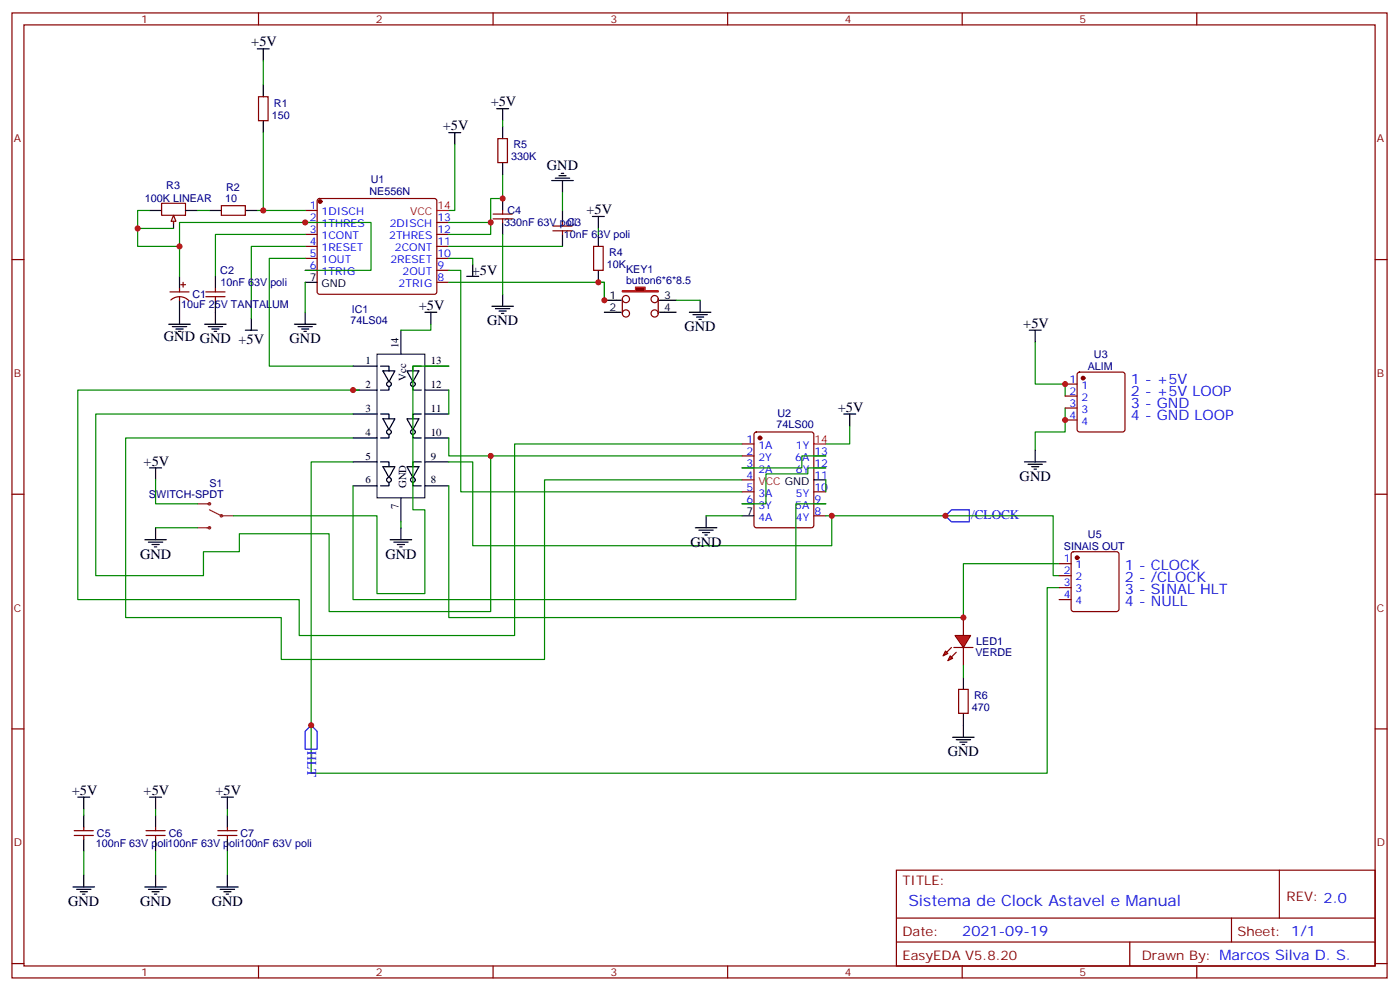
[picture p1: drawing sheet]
<svg xmlns="http://www.w3.org/2000/svg" width="413mm" height="292mm" viewBox="0 0 413 292" stroke-linecap="round" stroke-linejoin="round" font-family="sans-serif">
<g fill="none" stroke="#870000" stroke-width=".35">
<path d="M3.5 3.8h405.4v284.3h-405.4zM7.1 7.3h398.2v277.3h-398.2zM76.2 3.8v3.5M145.3 3.8v3.5M214.5 3.8v3.5M283.6 3.8v3.5M352.8 3.8v3.5M76.2 28.5h2.8v7.1h-2.8zM47.6 59.9h7.1v3.5h-7.1zM93.7 58.7l.5-.2h33.9l.5 .2 .2 .5v26.8l-.3 .5-.4 .2h-33.9l-.5-.2-.2-.5v-26.8zM3.5 76.5h3.6M51.2 64.1v1.8"/>
<path d="M65.3 60.6h7v2.8h-7zM90 62h3.5M90 65.5h3.5M90 69.1h3.5M90 72.6h3.5M90 76.1h3.5M90 79.7h3.5M128.8 65.5h3.5M128.8 69.1h3.5M128.8 72.6h3.5M128.8 76.1h3.5M128.8 79.7h3.5"/>
<path d="M405.3 76.5h3.6M128.8 83.2h3.5M3.5 145.6h3.6M405.3 145.6h3.6M3.5 214.8h3.6M405.3 214.8h3.6M264.2 256.4h141.1v28.2h-141.1zM377.1 256.4v14.1M264.2 270.5h141.1M264.2 277.6h141.1M333 277.6v7M363 270.5v7.1"/>
<path d="M3.5 283.9h3.6M76.2 284.6v3.5M145.3 284.6v3.5M214.5 284.6v3.5M283.6 284.6v3.5M352.8 284.6v3.5M405.3 283.9h3.6"/>
</g>
<circle cx="94.4" cy="59.4" r=".53" fill="#870000" stroke="#870000" stroke-width=".35"/>
<g fill="none" stroke="#000" stroke-width=".35">
<path d="M75.8 14.4h3.6M77.6 14.4v3.5M77.6 25v3.5M77.6 35.6v3.5M132.3 39.1h3.5M134.1 39.1v3.5M44.1 62h3.5M51.2 63.8v3.5M54.7 62h3.5M61.7 62h3.6M72.3 62h3.5M72.3 97.3h3.5"/>
<path d="M74.1 93.8v3.5M90 83.2h3.5"/>
</g>
<path d="M128.8 62h3.5" fill="none" stroke="#f00" stroke-width=".35"/>
<path d="M77.6 17.9v7.1M77.6 39.1v22.9h12.4M134.1 42.6v19.4h-1.8M75.8 62h1.8M90 72.6h-15.9v21.2" fill="none" stroke="#008700" stroke-width=".35"/>
<path d="M51.2 63.4l.7 1.8h-1.5z" fill="#f0f0f0" stroke="#870000" stroke-width=".35"/>
<g fill="none" stroke="#008700" stroke-width=".35">
<path d="M148.2 35.6v1.7M148.2 51.4v7.1h-3.6v10.6h-12.3M165.8 56.7v5.3M40.6 67.3h10.6M44.1 62h-3.5v10.6h12.3v-7.1h56.5v14.2h-19.4M52.9 72.6v8.8M58.2 62h3.5M90 69.1h-26.5v12.3M90 76.1h-10.6v31.8h24.7M132.3 76.1h7v1.8M132.3 72.6h33.5M132.3 65.5h12.3"/>
<path d="M148.2 69.1v17.6M176.4 67.3v1.8M90 83.2v8.8M132.3 83.2h45.9v5.3M45.9 141.4v7h12.3M45.9 155.5h12.3"/>
</g>
<g fill="none" stroke="#000" stroke-width=".35">
<path d="M146.4 32h3.5M148.2 32v3.6M148.2 37.3v3.6M148.2 47.9v3.5M148.2 58.5v3.5M162.6 53.2h6.4M163.7 52.5h4.2M164.7 51.8h2.2M165.5 51.1h.7M165.8 53.2v3.5M139.3 77.9v3.5M148.2 65.5v3.6"/>
<path d="M165.8 62v3.5M165.8 69.1v3.5M174.6 63.8h3.6M176.4 63.8v3.5M176.4 69.1v3.5M176.4 79.7v3.5M49.7 95.5h6.4M50.8 96.2h4.2M51.9 96.9h2.1M52.6 97.6h.7M52.9 81.4v3.5M52.9 88.5v7"/>
<path d="M60.3 95.5h6.4M61.4 96.2h4.2M62.4 96.9h2.2M63.1 97.6h.8M63.5 81.4v3.5M63.5 88.5v7M86.8 95.5h6.3M87.8 96.2h4.3M88.9 96.9h2.1M89.6 97.6h.7M90 92v3.5M137.6 81.4h3.5"/>
<path d="M145 90.2h6.3M146 90.9h4.3M147.1 91.7h2.1M147.8 92.4h.7M148.2 86.7v3.5M44.1 137.9h3.5M45.9 137.9v3.5M42.7 159h6.3M43.7 159.7h4.3M45.9 155.5v3.5M44.8 160.4h2.1M45.5 161.1h.7"/>
</g>
<g fill="none" stroke="#870000" stroke-width=".35">
<path d="M146.8 40.9h2.8v7h-2.8zM145.3 63.1h5.7M145.3 64.5h5.7M148.2 62v1.1M148.2 64.5v1M163 66.6h5.6M163 68h5.6M165.8 65.5v1.1M165.8 68v1.1M175 72.6h2.8v7.1h-2.8zM50.1 86h5.6M50.4 88.4a3.8 3.8 0 0 1 5.2 .2"/>
<path d="M52.9 84.9v1.1M52.9 87.4v1.1M53.3 83.9h1.4M54 83.2v1.4M60.7 86h5.6M60.7 87.4h5.6M63.5 84.9v1.1M63.5 87.4v1.1"/>
</g>
<g fill="none" stroke="#8c2424" stroke-width=".35">
<path d="M58.2 155.5h3.5M58.2 148.4h3.5M61.7 150.2l3.6 1.8h3.5"/>
<circle cx="61.7" cy="148.4" r=".35"/>
<circle cx="61.7" cy="155.5" r=".35"/>
<circle cx="65.3" cy="152" r=".35"/>
</g>
<path d="M111.1 104.4h14.1v42.3h-14.1z" fill="#fff" stroke="#000" stroke-width=".29"/>
<g fill="none" stroke="#000" stroke-width=".35">
<path d="M118.2 97.3v7.1M104.1 114.9h7M104.1 107.9h7M112.2 107.9h2.5v1.4M112.9 109.3h3.5l-1.7 3.2zM114.7 113.9v1h-2.5M119.9 109.3h3.6l-1.8 3.2zM121.7 113.9v1h2.5M124.2 107.9h-2.5v1.4M125.2 114.9h7.1M125.2 107.9h7.1M104.1 122h7"/>
<path d="M104.1 129h7M104.1 136.1h7M112.2 122h2.5v1.4M112.2 136.1h2.5v1.4M112.9 123.4h3.5l-1.7 3.2zM112.9 137.5h3.5l-1.7 3.2zM114.7 128v1h-2.5M119.9 137.5h3.6l-1.8 3.2zM119.9 123.4h3.6l-1.8 3.2zM121.7 128v1h2.5M124.2 136.1h-2.5v1.4M124.2 122h-2.5v1.4"/>
<path d="M125.2 122h7.1M125.2 129h7.1M125.2 136.1h7.1M104.1 143.2h7M114.7 142.1v1.1h-2.5M115 159h6.4M116.1 159.7h4.2M118.2 146.7v7M118.2 155.5v3.5M121.7 142.1v1.1h2.5M125.2 143.2h7.1M218.7 152h3.5"/>
<path d="M239.9 141.4h3.5M117.1 160.4h2.1M117.8 161.1h.7M22.9 234.9h3.6M24.7 234.9v3.5M44.1 234.9h3.5M45.9 234.9v3.5M65.3 234.9h3.5M67 234.9v3.5M24.7 240.2v3.5M24.7 247.2v3.6M24.7 257.8v3.5"/>
<path d="M45.9 240.2v3.5M45.9 247.2v3.6M45.9 257.8v3.5M67 240.2v3.5M67 247.2v3.6M67 257.8v3.5M21.5 261.3h6.4M22.6 262h4.2M23.6 262.7h2.2M24.3 263.5h.7M42.7 261.3h6.3M43.7 262h4.3"/>
<path d="M44.8 262.7h2.1M45.5 263.5h.7M63.9 261.3h6.3M64.9 262h4.2M66 262.7h2.1M66.7 263.5h.7"/>
<circle cx="114.7" cy="113.2" r=".71"/>
<circle cx="121.7" cy="113.2" r=".71"/>
<circle cx="114.7" cy="127.3" r=".71"/>
<circle cx="121.7" cy="127.3" r=".71"/>
<circle cx="114.7" cy="141.4" r=".71"/>
<circle cx="121.7" cy="141.4" r=".71"/>
</g>
<g fill="none" stroke="#008700" stroke-width=".35">
<path d="M132.3 79.7h3.5v65.2h82.9M127 95.5v1.8h-8.8M105.8 114.9h-82.9v61.8h65.3v10.6h63.5v-56.5h67M132.3 107.9h-10.6v42.3h3.5v24.7h-14.1v-22.9h-42.3M132.3 114.9v7.1M104.1 122h-75.9v47.6h31.8v-7h10.6v-5.3h26.4v22.9h47.6v-45.9M104.1 129h-67.1v53h45.9v12.3h77.6v-52.9h58.2M104.1 136.1h-12.4v91.7h217v-54.7h3.5M132.3 129v5.3h86.4M132.3 136.1h7v24.7h105.9v-8.8M243.4 134.3h-7v3.6h-17.7M243.4 137.9h-5.3v1.7h-12.3v8.8h-7.1"/>
<path d="M104.1 143.2v33.5h130.5v-28.3h8.8M118.2 153.7v1.8M132.3 143.2v38.8h151.7v-15.9h28.2M243.4 152h67v17.6h1.8M243.4 141.4v3.5M24.7 238.4v1.8M45.9 238.4v1.8M67 238.4v1.8M24.7 250.8v7M45.9 250.8v7M67 250.8v7"/>
</g>
<g fill="none" stroke="#870000" stroke-width=".35">
<path d="M218.7 130.8h3.5M218.7 134.3h3.5M218.7 137.9h3.5M222.5 127.5l.5-.2h16.2l.6 .4 .1 27.1-.5 .6-16.4 .1-.7-.5-.1-27zM239.9 134.3h3.5M239.9 137.9h3.5M218.7 141.4h3.5M218.7 144.9h3.5M218.7 148.4h3.5M239.9 144.9h3.5M239.9 148.4h3.5M239.9 152h3.5"/>
<path d="M21.9 244.8h5.6M21.9 246.2h5.6M24.7 243.7v1.1M24.7 246.2v1M43 244.8h5.7M43 246.2h5.7M45.9 243.7v1.1M45.9 246.2v1M64.2 244.8h5.6M64.2 246.2h5.6M67 243.7v1.1M67 246.2v1"/>
</g>
<circle cx="224" cy="129" r=".53" fill="#870000" stroke="#870000" stroke-width=".35"/>
<path d="M239.9 130.8h3.5" fill="none" stroke="#f00" stroke-width=".35"/>
<path d="M278.7 152l1.8-1.8h5.3v3.5h-5.3zM90 215.5l1.7-1.8 1.8 1.8v5.3h-3.5z" fill="none" stroke="#00f" stroke-width=".35"/>
<g fill="#f00" stroke="#870000" stroke-width=".35">
<path d="M281.5 187.3h4.6l-2.1 3.5z"/>
<path d="M281.2 190.8h5.6z"/>
</g>
<g fill="#870000" stroke="#870000" stroke-width=".35">
<path d="M280.5 190.8l-1.5 1.4z"/>
<path d="M281.9 192.2l-1.4 1.4z"/>
</g>
<g fill="#f00" stroke="#870000" stroke-width=".35">
<path d="M278.7 191.8l.7 .7-1.4 .8z"/>
<path d="M280.1 193.3l.7 .7-1.4 .7z"/>
</g>
<path d="M284 182v5.3M284 190.8v5.3M282.6 203.1h2.8v7.1h-2.8z" fill="none" stroke="#870000" stroke-width=".35"/>
<g fill="none" stroke="#000" stroke-width=".35">
<path d="M125.2 92h3.6M127 92v3.5M178.2 92h3.5M178.2 88.5h3.5M203.2 92h6.3M204.3 92.7h4.2M205.3 93.4h2.1M206 94.1h.7M206.4 88.5v3.5M303.4 97.3h3.5M305.2 97.3v3.5M248.7 122h3.5"/>
<path d="M250.5 122v3.5M302 136.1h6.3M303 136.8h4.3M304.1 137.5h2.1M304.8 138.2h.7M305.2 132.6v3.5M205 155.5h6.3M206 156.2h4.3M207.1 156.9h2.1M207.8 157.6h.7M208.1 152v3.5M284 199.6v3.5"/>
<path d="M280.8 217.2h6.4M281.9 217.9h4.2M282.9 218.7h2.1M283.6 219.4h.7M284 210.2v7"/>
</g>
<path d="M176.4 83.2h1.8v5.3M305.2 100.8v12.4h8.8v3.5M250.5 125.5v5.3h-7.1M314 120.2v7.1h-8.8v5.3M208.1 152h10.6M284 196.1v3.5" fill="none" stroke="#008700" stroke-width=".35"/>
<path d="M183.4 85.7h3.9v-1.1h2.8v1.1h3.9v.3h-10.6z" fill="#870000" stroke="#f00" stroke-width=".35"/>
<g fill="none" stroke="#870000" stroke-width=".35">
<path d="M183.4 88.1v4.3M194 88.1v4.3M314 113.2h3.5M314 116.7h3.5M317.7 109.8l.5-.2h12.7l.5 .2 .2 .5v16.3l-.2 .5-.5 .2h-12.7l-.5-.3-.2-.4v-16.3zM314 120.2h3.5M314 123.8h3.5M312.2 166.1h3.5M312.2 169.6h3.5M312.2 173.1h3.5M312.2 176.7h3.5M316 162.8l.4-.2h12.7l.5 .2 .2 .5v16.2l-.2 .5-.5 .2h-12.7l-.5-.2-.2-.5v-16.2z"/>
<circle cx="184.5" cy="92.4" r="1.06"/>
<circle cx="184.5" cy="88.1" r="1.06"/>
<circle cx="193" cy="88.1" r="1.06"/>
<circle cx="193" cy="92.4" r="1.06"/>
</g>
<path d="M181.7 88.5h1.4M181.7 92h1.4M194.4 88.5h4.9M194.4 92h4.9" fill="none" stroke="#000" stroke-width=".35"/>
<path d="M199.3 88.5h7.1" fill="none" stroke="#008700" stroke-width=".35"/>
<g fill="#870000" stroke="#870000" stroke-width=".35">
<circle cx="319.3" cy="111.4" r=".53"/>
<circle cx="317.5" cy="164.3" r=".53"/>
</g>
<g fill="#c00">
<circle cx="77.6" cy="62" r=".88"/>
<circle cx="90" cy="65.5" r=".88"/>
<circle cx="52.9" cy="72.6" r=".88"/>
<circle cx="40.6" cy="67.3" r=".88"/>
<circle cx="144.6" cy="65.5" r=".88"/>
<circle cx="148.2" cy="58.5" r=".88"/>
<circle cx="104.1" cy="114.9" r=".88"/>
<circle cx="245.2" cy="152" r=".88"/>
<circle cx="278.7" cy="152" r=".88"/>
<circle cx="284" cy="182" r=".88"/>
<circle cx="91.7" cy="213.7" r=".88"/>
<circle cx="144.6" cy="134.3" r=".88"/>
<circle cx="176.4" cy="83.2" r=".88"/>
<circle cx="178.2" cy="88.5" r=".88"/>
<circle cx="314" cy="113.2" r=".88"/>
<circle cx="314" cy="123.8" r=".88"/>
</g>
<text font-size="4.6" fill="#00f" x="267.8" y="267">Sistema de Clock Astavel e Manual</text>
<g font-size="4.2">
<text x="74.1" y="13.7">+5V</text>
<text x="144.6" y="31.3">+5V</text>
<text x="130.5" y="38.4">+5V</text>
<text x="161.2" y="50">GND</text>
<text x="172.9" y="63.1">+5V</text>
<text x="139.1" y="81.1">+5V</text>
<text x="123.5" y="91.3">+5V</text>
<text x="143.6" y="95.9">GND</text>
<text x="48.3" y="100.5">GND GND +5V</text>
<text x="85.4" y="101.2">GND</text>
<text x="201.8" y="97.6">GND</text>
<text x="301.6" y="96.6">+5V</text>
<text x="246.9" y="121.3">+5V</text>
<text x="42.3" y="137.2">+5V</text>
<text x="300.6" y="141.7">GND</text>
<text x="203.6" y="161.1">GND</text>
<text x="41.3" y="164.7">GND</text>
<text x="113.6" y="164.7">GND</text>
<text x="279.4" y="222.9">GND</text>
<text x="21.2" y="234.2">+5V</text>
<text x="42.3" y="234.2">+5V</text>
<text x="63.5" y="234.2">+5V</text>
<text x="20.1" y="267">GND</text>
<text x="41.3" y="267">GND</text>
<text x="62.4" y="267">GND</text>
</g>
<g font-size="4.2" fill="#00f">
<text x="333.4" y="113.2">1 - +5V</text>
<text x="333.4" y="116.7">2 - +5V LOOP</text>
<text x="333.4" y="123.8">4 - GND LOOP</text>
<text x="333.4" y="120.2">3 - GND</text>
<text x="331.6" y="167.9">1 - CLOCK</text>
<text x="331.6" y="171.4">2 - /CLOCK</text>
<text x="331.6" y="174.9">3 - SINAL HLT</text>
<text x="331.6" y="178.4">4 - NULL</text>
<text x="283.6" y="275.8">2021-09-19</text>
</g>
<g font-size="3.9" fill="#00f">
<text x="286.3" y="153">/CLOCK</text>
<text x="90.7" y="221.3" transform="rotate(90 90.7 221.3)">HLT</text>
</g>
<g font-size="3.9" fill="#800">
<text x="266" y="260.6">TITLE:</text>
<text x="379.2" y="265.6">REV: 2.0</text>
<text x="266" y="275.8">Date:</text>
<text x="364.8" y="275.8">Sheet: 1/1</text>
<text x="266" y="282.9">EasyEDA V5.8.20</text>
<text x="336.5" y="282.9">Drawn By: Marcos Silva D. S.</text>
</g>
<g font-size="3.2" fill="#800">
<text x="41.6" y="6.8">1</text>
<text x="110.8" y="6.8">2</text>
<text x="179.9" y="6.8">3</text>
<text x="249.1" y="6.8">4</text>
<text x="318.2" y="6.8">5</text>
<text x="4.1" y="41.9">A</text>
<text x="405.9" y="41.9">A</text>
<text x="4.1" y="111.1">B</text>
<text x="405.9" y="111.1">B</text>
<text x="4.1" y="180.2">C</text>
<text x="405.9" y="180.2">C</text>
<text x="4.1" y="249.3">D</text>
<text x="405.9" y="249.3">D</text>
<text x="41.6" y="287.6">1</text>
<text x="110.8" y="287.6">2</text>
<text x="179.9" y="287.6">3</text>
<text x="249.1" y="287.6">4</text>
<text x="318.2" y="287.6">5</text>
</g>
<g font-size="3.2" fill="#000080">
<text x="80.1" y="34.9">150</text>
<text x="80.8" y="31.4">R1</text>
<text x="150.7" y="47.3">330K</text>
<text x="151.3" y="43.7">R5</text>
<text x="42.7" y="59.6">100K LINEAR</text>
<text x="49" y="55.6">R3</text>
<text x="66.4" y="59.5">10</text>
<text x="66.7" y="56.3">R2</text>
<text x="108.9" y="57.3">NE556N</text>
<text x="109.3" y="54">U1</text>
<text x="149.6" y="63.2">C4</text>
<text x="148.6" y="66.7">330nF 63V poli</text>
<text x="166.2" y="70.2">10nF 63V poli</text>
<text x="167.2" y="66.7">C3</text>
<text x="179.5" y="75.5">R4</text>
<text x="64.9" y="80.8">C2</text>
<text x="178.9" y="79">10K</text>
<text x="184.5" y="83.5">button6*6*8.5</text>
<text x="184.5" y="80.4">KEY1</text>
<text x="56.7" y="87.8">C1</text>
<text x="65" y="84.4">10nF 63V poli</text>
<text x="53.4" y="90.8">10uF 25V TANTALUM</text>
<text x="103.4" y="95.5">74LS04</text>
<text x="103.7" y="92.4">IC1</text>
<text x="322.4" y="105.5">U3</text>
<text x="320.7" y="109">ALIM</text>
<text x="229.2" y="122.9">U2</text>
<text x="228.9" y="126.1">74LS00</text>
<text x="61.7" y="143.5">S1</text>
<text x="43.9" y="146.7">SWITCH-SPDT</text>
<text x="313.6" y="161.9">SINAIS OUT</text>
<text x="320.7" y="158.4">U5</text>
<text x="287.8" y="190.2">LED1</text>
<text x="287.5" y="193.4">VERDE</text>
<text x="286.5" y="209.6">470</text>
<text x="287.1" y="206">R6</text>
<text x="28.2" y="249.7">100nF 63V poli100nF 63V poli100nF 63V poli</text>
<text x="28.6" y="246.5">C5</text>
<text x="49.7" y="246.5">C6</text>
<text x="70.9" y="246.5">C7</text>
</g>
<g font-size="3.2" fill="#00f">
<text x="91.3" y="61.7">1</text>
<text x="91.3" y="65.2">2</text>
<text x="94.8" y="63.4">1DISCH</text>
<text x="128.9" y="65.2">13</text>
<text x="91.3" y="68.7">3</text>
<text x="94.8" y="67">1THRES</text>
<text x="94.8" y="70.5">1CONT</text>
<text x="114.7" y="70.5">2THRES</text>
<text x="114.9" y="67">2DISCH</text>
<text x="128.9" y="68.7">12</text>
<text x="91.3" y="72.2">4</text>
<text x="91.3" y="75.8">5</text>
<text x="94.8" y="74">1RESET</text>
<text x="94.8" y="77.5">1OUT</text>
<text x="115.1" y="77.5">2RESET</text>
<text x="116.4" y="74">2CONT</text>
<text x="128.9" y="75.8">10</text>
<text x="128.9" y="72.2">11</text>
<text x="91.3" y="79.3">6</text>
<text x="94.8" y="81.1">1TRIG</text>
<text x="118.7" y="81.1">2OUT</text>
<text x="128.9" y="82.8">8</text>
<text x="128.9" y="79.3">9</text>
<text x="117.5" y="84.6">2TRIG</text>
<text x="315.3" y="112.8">1</text>
<text x="315.3" y="116.3">2</text>
<text x="315.3" y="119.9">3</text>
<text x="318.8" y="114.6">1</text>
<text x="318.8" y="118.1">2</text>
<text x="315.3" y="123.4">4</text>
<text x="318.8" y="121.6">3</text>
<text x="318.8" y="125.2">4</text>
<text x="220.1" y="130.5">1</text>
<text x="220.1" y="134">2</text>
<text x="220.1" y="137.5">3</text>
<text x="223.6" y="132.2">1A</text>
<text x="223.6" y="135.7">2Y</text>
<text x="234.4" y="135.7">6A</text>
<text x="240.1" y="137.5">12</text>
<text x="240.1" y="134">13</text>
<text x="220.1" y="141">4</text>
<text x="223.6" y="139.3">2A</text>
<text x="234.6" y="139.3">6Y</text>
<text x="240.1" y="141">11</text>
<text x="220.1" y="144.6">5</text>
<text x="220.1" y="148.1">6</text>
<text x="223.6" y="146.3">3A</text>
<text x="223.6" y="149.9">3Y</text>
<text x="234.4" y="149.9">5A</text>
<text x="234.6" y="146.3">5Y</text>
<text x="240.1" y="148.1">9</text>
<text x="240.1" y="144.6">10</text>
<text x="223.6" y="153.4">4A</text>
<text x="234.6" y="153.4">4Y</text>
<text x="240.1" y="151.6">8</text>
<text x="313.5" y="165.7">1</text>
<text x="317" y="167.5">1</text>
<text x="313.5" y="169.3">2</text>
<text x="313.5" y="172.8">3</text>
<text x="317" y="171">2</text>
<text x="313.5" y="176.3">4</text>
<text x="317" y="174.6">3</text>
<text x="317" y="178.1">4</text>
</g>
<g font-size="3.2" fill="#f00">
<text x="120.9" y="63.4">VCC</text>
<text x="128.9" y="61.7">14</text>
<text x="240.1" y="130.5">14</text>
<text x="223.6" y="142.8">VCC GND</text>
</g>
<g font-size="3.2">
<text x="91.3" y="82.8">7</text>
<text x="94.8" y="84.6">GND</text>
<text x="179.7" y="88.1">1</text>
<text x="195.8" y="88.1">3</text>
<text x="179.7" y="91.7">2</text>
<text x="195.8" y="91.7">4</text>
<text x="107.8" y="107.2">1</text>
<text x="117.5" y="102.6" transform="rotate(-90 117.5 102.6)">14</text>
<text x="127" y="107.2">13</text>
<text x="119.8" y="112.3" transform="rotate(-90 119.8 112.3)">Vcc</text>
<text x="107.8" y="114.2">2</text>
<text x="127" y="114.2">12</text>
<text x="107.8" y="121.3">3</text>
<text x="127" y="121.3">11</text>
<text x="107.8" y="128.3">4</text>
<text x="127" y="128.3">10</text>
<text x="107.8" y="135.4">5</text>
<text x="127" y="135.4">9</text>
<text x="107.8" y="142.5">6</text>
<text x="119.8" y="143.9" transform="rotate(-90 119.8 143.9)">GND</text>
<text x="127" y="142.5">8</text>
<text x="117.5" y="150" transform="rotate(-90 117.5 150)">7</text>
<text x="220.1" y="151.6">7</text>
</g>
<text font-size="3.2" fill="#00c" x="234.6" y="132.2">1Y</text>
</svg>
